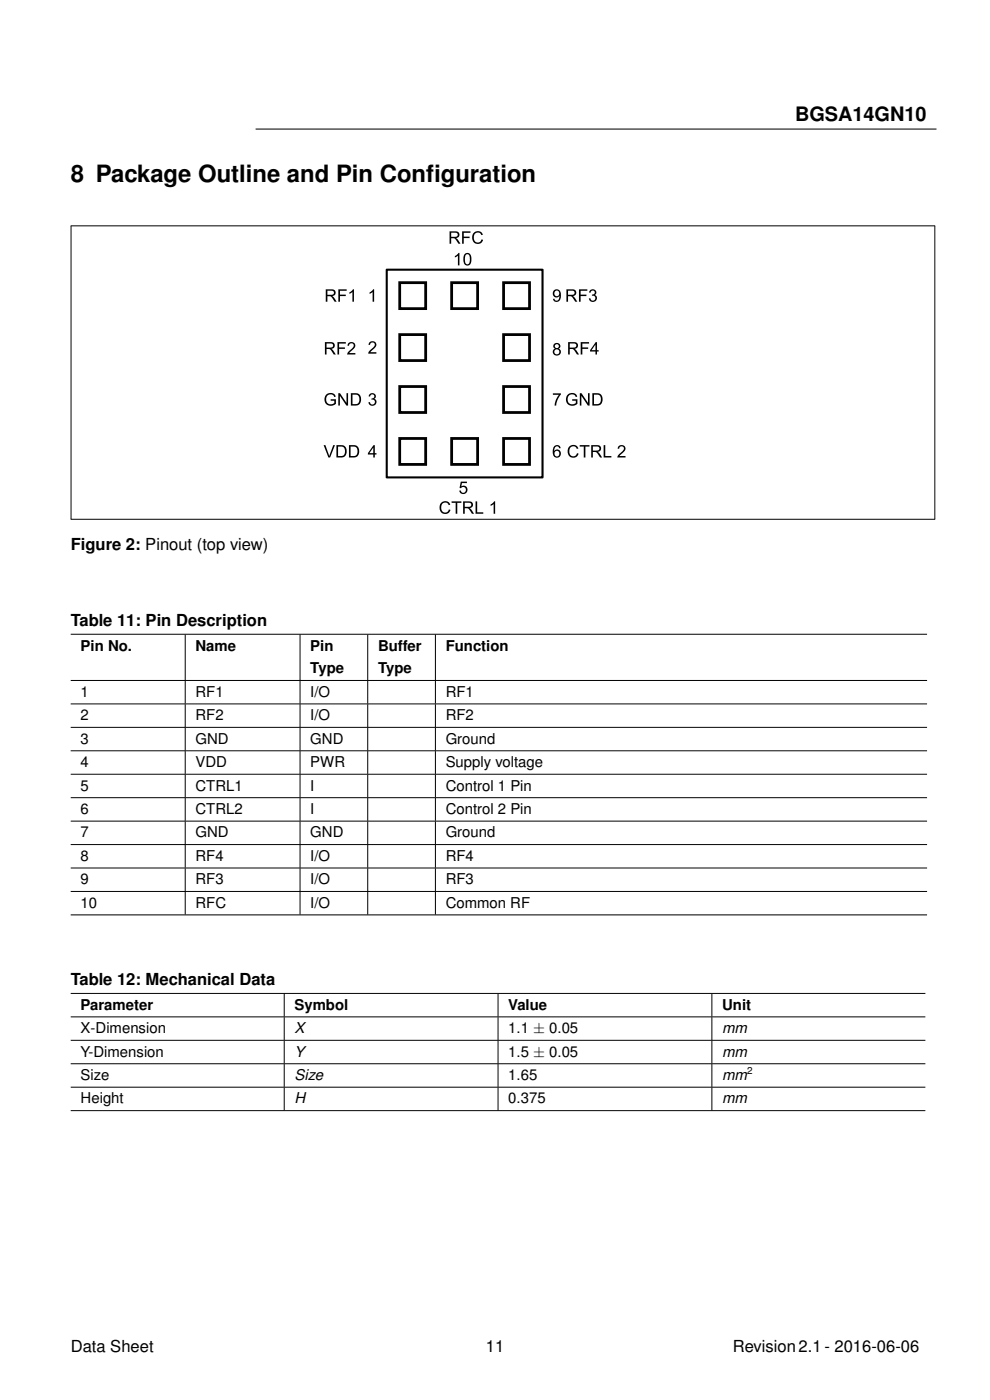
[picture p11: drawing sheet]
<svg xmlns="http://www.w3.org/2000/svg" width="210mm" height="297mm" viewBox="0 0 210 297" stroke-linecap="round" stroke-linejoin="round" font-family="sans-serif">
<path d="M54.2 27.4h144.5" fill="none" stroke="#000" stroke-width=".21"/>
<path d="M82 57.2h33.1v44.1h-33.1z" fill="none" stroke="#000" stroke-width=".44"/>
<g fill="#fff" stroke="#000" stroke-width=".59">
<path d="M84.8 60h5.5v5.5h-5.5z"/>
<path d="M95.8 60h5.5v5.5h-5.5z"/>
<path d="M106.8 60h5.5v5.5h-5.5z"/>
<path d="M84.8 71h5.5v5.5h-5.5z"/>
<path d="M106.8 71h5.5v5.5h-5.5z"/>
<path d="M84.8 82h5.5v5.5h-5.5z"/>
<path d="M106.8 82h5.5v5.5h-5.5z"/>
<path d="M84.8 93h5.5v5.5h-5.5z"/>
<path d="M95.8 93h5.5v5.5h-5.5z"/>
<path d="M106.8 93h5.5v5.5h-5.5z"/>
</g>
<g fill="#000">
<path d="M78.4 62l.8-.6h.2v2.6h-.4v-2l-.6 .3zM78.4 72.6a.86 .86 0 0 1 1.4 .2 .86 .86 0 0 1-.5 1.2l-.7 .7h1.2v.3h-1.7a2.97 2.97 0 0 1 1.3-1.5 .5 .5 0 0 0-.2-.8 .5 .5 0 0 0-.7 .5l-.3-.1zM78.4 83.6a.7 .7 0 0 1 1.1 0 .7 .7 0 0 1-.1 1 .82 .82 0 0 1 0 1.4 .82 .82 0 0 1-1.3-.7h.4a.53 .53 0 0 0 .6 .5 .53 .53 0 0 0 .4-.7 .53 .53 0 0 0-.7-.3v-.3a.45 .45 0 0 0 .6-.4 .45 .45 0 0 0-.4-.5 .45 .45 0 0 0-.5 .5h-.3zM117.3 83.4h1.7v.3a4.1 4.1 0 0 0-1 2.3h-.4l.1-.2a4 4 0 0 1 .9-2h-1.3zM97.7 102.2h1.3v.3h-1l-.1 .7a.87 .87 0 0 1 1.2 .4 .87 .87 0 0 1-.6 1.2 .87 .87 0 0 1-1.1-.7h.4a.57 .57 0 0 0 .6 .3 .57 .57 0 0 0 .5-.6 .57 .57 0 0 0-.6-.5l-.5 .3-.3-.1z"/>
<path d="M95.4 49.1h1.1a.73 .73 0 0 1 1 .6 .73 .73 0 0 1-.8 .8l1 1.2h-.5l-.3-.5a.8 .8 0 0 0-.8-.7h-.4v1.2h-.3zM95.7 49.4v.8h.8a.46 .46 0 0 0 .6-.3 .46 .46 0 0 0-.6-.5zM98 49.1h1.8v.3h-1.4v.8h1.2v.3h-1.2v1.2h-.4zM100.6 49.3a1.14 1.14 0 0 1 1.8 .5l-.3 .1a.86 .86 0 0 0-1.2-.5 .86 .86 0 0 0-.4 1.2 .81 .81 0 0 0 .7 .8 .81 .81 0 0 0 .9-.6l.4 .1a1.22 1.22 0 0 1-1.6 .8 1.22 1.22 0 0 1-.7-1.6z"/>
<path d="M96.5 54.3l.7-.6h.3v2.6h-.4v-2.1l-.6 .4zM98.7 53.8a.94 .94 0 0 1 1.1 .1 .94 .94 0 0 1 .2 1.1 .96 .96 0 0 1-.2 1 .96 .96 0 0 1-1.1 .2 2.01 2.01 0 0 1 0-2.4zM98.8 54.1a1.68 1.68 0 0 0 .2 2h.3a1.63 1.63 0 0 0 0-2.2z"/>
<path d="M68.9 72.6h1.2a.73 .73 0 0 1 .9 .6 .73 .73 0 0 1-.7 .8l.9 1.2h-.4l-.3-.5a.94 .94 0 0 0-1.2-.7v1.2h-.4zM69.3 72.9v.8h.7a.46 .46 0 0 0 .7-.3 .46 .46 0 0 0-.6-.5zM71.6 72.6h1.8v.3h-1.5v.8h1.3v.3h-1.3v1.2h-.3zM74 72.8a.86 .86 0 0 1 1.3 .2 .86 .86 0 0 1-.5 1.2l-.7 .7h1.3v.3h-1.8a2.97 2.97 0 0 1 1.3-1.5 .5 .5 0 0 0-.2-.8 .5 .5 0 0 0-.7 .5l-.3-.1z"/>
<path d="M69.1 61.4h1.2a.73 .73 0 0 1 .9 .6 .73 .73 0 0 1-.7 .8l.9 1.2h-.4l-.4-.5a.8 .8 0 0 0-.7-.7h-.5v1.2h-.3zM69.4 61.7v.8h.8a.46 .46 0 0 0 .6-.3 .46 .46 0 0 0-.5-.5zM71.8 61.4h1.7v.3h-1.4v.8h1.2v.3h-1.2v1.2h-.3zM74.1 62l.8-.6h.2v2.6h-.3v-2l-.7 .3z"/>
<path d="M117.5 61.6a.94 .94 0 0 1 1.1 0 .94 .94 0 0 1 .4 1 1 1 0 0 1-.3 1.2 1 1 0 0 1-1.2 .1l-.2-.5h.3a.55 .55 0 0 0 .7 .3 .55 .55 0 0 0 .4-.7v-.2a.83 .83 0 0 1-1.3 .1 .83 .83 0 0 1 .1-1.3zM117.5 62.2a.56 .56 0 0 0 1.1 0 .56 .56 0 0 0-1.1 0z"/>
<path d="M117.6 72.9a.7 .7 0 0 1 1 0 .7 .7 0 0 1-.1 1.1 .78 .78 0 0 1 .2 1.2 .78 .78 0 0 1-1.2 0 .78 .78 0 0 1 .3-1.2l-.4-.4zM117.7 73.4a.42 .42 0 0 0 .8 0 .42 .42 0 0 0-.8 0zM117.6 74.6a.55 .55 0 0 0 1.1 0 .55 .55 0 0 0-1.1 0z"/>
<path d="M120.1 61.4h1.2a.73 .73 0 0 1 .9 .6 .73 .73 0 0 1-.7 .8l1 1.2h-.5l-.3-.5a.8 .8 0 0 0-.8-.7h-.4v1.2h-.4zM120.5 61.7v.8h.7a.46 .46 0 0 0 .7-.3 .46 .46 0 0 0-.6-.5zM122.8 61.4h1.8v.3h-1.4v.8h1.2v.3h-1.2v1.2h-.4zM125.2 61.5a.7 .7 0 0 1 1.1 0 .7 .7 0 0 1-.2 1.1 .82 .82 0 0 1 .1 1.4 .82 .82 0 0 1-1.3-.7h.3a.53 .53 0 0 0 .7 .5 .53 .53 0 0 0 .4-.7 .53 .53 0 0 0-.8-.3l.1-.3a.45 .45 0 0 0 .6-.4 .45 .45 0 0 0-.5-.5 .45 .45 0 0 0-.4 .5l-.4-.1z"/>
<path d="M120.5 72.6h1.2a.73 .73 0 0 1 .9 .6 .73 .73 0 0 1-.7 .8l.9 1.2h-.4l-.4-.5a.8 .8 0 0 0-.7-.7h-.4v1.2h-.4zM120.9 72.9v.8h.7a.46 .46 0 0 0 .6-.3 .46 .46 0 0 0-.5-.5zM123.2 72.6h1.8v.3h-1.5v.8h1.3v.3h-1.3v1.2h-.3zM126.4 72.6h.2v1.7h.4v.3h-.4v.6h-.3v-.6h-1.1v-.3zM126.3 73.1l-.8 1.2h.8z"/>
<path d="M68.6 94.4h.4l.8 2.4 .9-2.4h.4l-1.1 2.7h-.3zM71.4 94.4h.9a1.32 1.32 0 0 1 1.2 1.3 1.32 1.32 0 0 1-1.2 1.4h-.9zM71.7 94.7v2h.6a1.01 1.01 0 0 0 .9-1 1.01 1.01 0 0 0-.9-1zM74 94.4h.9a1.32 1.32 0 0 1 1.3 1.3 1.32 1.32 0 0 1-1.2 1.4h-1zM74.4 94.7v2h.5a1.01 1.01 0 0 0 .9-1 1.01 1.01 0 0 0-.9-1z"/>
<path d="M69.3 83.7a1.2 1.2 0 0 1 1.9 .4l-.3 .1a.95 .95 0 0 0-1.3-.4 .95 .95 0 0 0-.4 1.3 1.04 1.04 0 0 0 1.7 .4v-.5h-.8v-.3h1.2v1a1.42 1.42 0 0 1-2.1 0 1.42 1.42 0 0 1 .1-2zM71.8 83.4h.3l1.4 2.1v-2.1h.3v2.6h-.3l-1.4-2v2h-.3zM74.4 83.4h.9a1.32 1.32 0 0 1 1.3 1.3 1.32 1.32 0 0 1-1.2 1.3h-1zM74.8 83.7v2h.5a1.01 1.01 0 0 0 .9-1 1.01 1.01 0 0 0-.9-1z"/>
<path d="M79.2 94.4h.3v1.7h.4v.3h-.4v.7h-.3v-.7h-1.2v-.3zM79.2 94.9l-.8 1.2h.8z"/>
<path d="M117.5 94.7a.79 .79 0 0 1 .8-.3 .79 .79 0 0 1 .6 .7h-.3a.55 .55 0 0 0-.7-.4 .55 .55 0 0 0-.3 .8v.2a.83 .83 0 0 1 1.3 .2 .83 .83 0 0 1-.7 1.2 1.42 1.42 0 0 1-.8-2.2zM117.6 96.3a.56 .56 0 0 0 1.1 0 .56 .56 0 0 0-1.1 0z"/>
<path d="M120.5 83.7a1.2 1.2 0 0 1 1.9 .4l-.3 .1a.95 .95 0 0 0-1.3-.4 .95 .95 0 0 0-.3 1.3 1.04 1.04 0 0 0 1.6 .4v-.5h-.7v-.3h1.1v1a1.42 1.42 0 0 1-2.1 0 1.42 1.42 0 0 1 .1-2zM123 83.4h.3l1.4 2.1v-2.1h.4v2.6h-.4l-1.4-2v2h-.3zM125.6 83.4h1a1.32 1.32 0 0 1 1.2 1.3 1.32 1.32 0 0 1-1.2 1.3h-1zM126 83.7v2h.6a1.01 1.01 0 0 0 .9-1 1.01 1.01 0 0 0-1-1z"/>
<path d="M120.8 94.7a1.14 1.14 0 0 1 1.9 .4l-.4 .1a.86 .86 0 0 0-1.1-.4 .86 .86 0 0 0-.4 1.1 .81 .81 0 0 0 .7 .9 .81 .81 0 0 0 .9-.7l.3 .1a1.22 1.22 0 0 1-1.5 .8 1.22 1.22 0 0 1-.8-1.5zM123 94.4h2v.3h-.8v2.4h-.4v-2.4h-.8zM125.4 94.4h1.2a.73 .73 0 0 1 .9 .6 .73 .73 0 0 1-.7 .9l.9 1.2h-.4l-.4-.6a.81 .81 0 0 0-.7-.6h-.4v1.2h-.4zM125.8 94.7v.9h.7a.46 .46 0 0 0 .6-.4 .46 .46 0 0 0-.5-.5zM128 94.4h.4v2.3h1.3v.4h-1.7zM131.3 94.6a.86 .86 0 0 1 1.3 .2 .86 .86 0 0 1-.5 1.3l-.7 .6h1.3v.4h-1.8a2.97 2.97 0 0 1 1.3-1.6 .5 .5 0 0 0-.2-.8 .5 .5 0 0 0-.7 .5h-.3z"/>
<path d="M93.7 106.6a1.14 1.14 0 0 1 1.8 .5l-.3 .1a.86 .86 0 0 0-1.2-.5 .86 .86 0 0 0-.4 1.2 .81 .81 0 0 0 .7 .8 .81 .81 0 0 0 .9-.6l.4 .1a1.22 1.22 0 0 1-1.6 .8 1.22 1.22 0 0 1-.8-1.6zM95.8 106.4h2.1v.3h-.9v2.3h-.3v-2.3h-.9zM98.2 106.4h1.2a.73 .73 0 0 1 .9 .6 .73 .73 0 0 1-.7 .8l1 1.2h-.5l-.3-.6a.81 .81 0 0 0-.8-.6h-.4v1.2h-.4zM98.6 106.7v.8h.7a.46 .46 0 0 0 .7-.4 .46 .46 0 0 0-.6-.4zM100.9 106.4h.3v2.3h1.3v.3h-1.6zM104.1 107l.7-.6h.2v2.6h-.3v-2.1l-.6 .4z"/>
</g>
<path d="M15 47.9h183.4M15.1 47.9v62.3M198.3 47.9v62.3M15 110.2h183.4" fill="none" stroke="#000" stroke-width=".21"/>
<path d="M15 134.5h181.6v59.7h-181.6z" fill="#fff"/>
<g fill="none" stroke="#000" stroke-width=".21">
<path d="M15 134.6h181.6M39.3 134.6v9.7M63.6 134.6v9.7M78 134.6v9.7M92.4 134.6v9.7M15 144.4h181.6M15 149.3h181.6M15 154.3h181.6M15 159.3h181.6M39.3 144.4v4.9M39.3 149.4v4.8M39.3 154.4v4.8"/>
<path d="M39.3 159.3v4.9M63.6 144.4v4.9M63.6 149.4v4.8M63.6 154.4v4.8M63.6 159.3v4.9M78 144.4v4.9M78 149.4v4.8M78 154.4v4.8M78 159.3v4.9M92.4 144.4v4.9M92.4 149.4v4.8M92.4 154.4v4.8"/>
<path d="M92.4 159.3v4.9M15 164.2h181.6M15 169.2h181.6M15 174.2h181.6M15 179.2h181.6M39.3 164.3v4.9M39.3 169.3v4.8M39.3 174.3v4.8M39.3 179.2v4.9M63.6 164.3v4.9M63.6 169.3v4.8M63.6 174.3v4.8"/>
<path d="M63.6 179.2v4.9M78 164.3v4.9M78 169.3v4.8M78 174.3v4.8M78 179.2v4.9M92.4 164.3v4.9M92.4 169.3v4.8M92.4 174.3v4.8M92.4 179.2v4.9M15 184.1h181.6M15 189.1h181.6M15 194.1h181.6"/>
<path d="M39.3 184.2v4.8M39.3 189.2v4.8M63.6 184.2v4.8M63.6 189.2v4.8M78 184.2v4.8M78 189.2v4.8M92.4 184.2v4.8M92.4 189.2v4.8"/>
</g>
<path d="M15 210.7h181.3v25h-181.3z" fill="#fff"/>
<g fill="none" stroke="#000" stroke-width=".21">
<path d="M15 210.7h181.3M15 215.7h181.3M60.3 210.8v4.9M60.3 215.8v4.8M105.6 210.8v4.9M105.6 215.8v4.8M151 210.8v4.9M151 215.8v4.8M15 220.7h181.3M15 225.7h181.3M15 230.6h181.3M15 235.6h181.3"/>
<path d="M60.3 220.8v4.8M60.3 225.7v4.9M60.3 230.7v4.8M105.6 220.8v4.8M105.6 225.7v4.9M105.6 230.7v4.8M151 220.8v4.8M151 225.7v4.9M151 230.7v4.8"/>
</g>
<g font-size="5.1">
<text x="15" y="38.7">8 Package Outline and Pin Conf</text>
<text x="90.4" y="38.7">iguration</text>
</g>
<text font-size="4.2" x="168.7" y="25.7">BGSA14GN10</text>
<g font-size="3.5">
<text x="15" y="116.7">Figure 2: Pinout (top view)</text>
<text x="15" y="132.9">Table 11: Pin Description</text>
<text x="15" y="209.1">Table 12: Mechanical Data</text>
<text x="15" y="286.8">Data Sheet</text>
<text x="103" y="286.8">11</text>
<text x="155.5" y="286.8">Revision2.1- 2016-06-06</text>
</g>
<g font-size="3.2">
<text x="17.1" y="138">Pin No.</text>
<text x="41.5" y="138">Name</text>
<text x="65.8" y="138">Pin</text>
<text x="65.8" y="142.8">Type</text>
<text x="80.2" y="138">Buffer</text>
<text x="80.2" y="142.8">Type</text>
<text x="94.5" y="138">Function</text>
<text x="17.1" y="147.8">1</text>
<text x="41.5" y="147.8">RF1</text>
<text x="65.8" y="147.8">I/O</text>
<text x="94.5" y="147.8">RF1</text>
<text x="17.1" y="152.8">2</text>
<text x="41.5" y="152.8">RF2</text>
<text x="65.8" y="152.8">I/O</text>
<text x="94.5" y="152.8">RF2</text>
<text x="17.1" y="157.8">3</text>
<text x="41.5" y="157.8">GND</text>
<text x="65.8" y="157.8">GND</text>
<text x="94.5" y="157.8">Ground</text>
<text x="17.1" y="162.7">4</text>
<text x="17.1" y="167.7">5</text>
<text x="41.5" y="162.7">VDD</text>
<text x="41.5" y="167.7">CTRL1</text>
<text x="65.8" y="162.7">PWR</text>
<text x="65.8" y="167.7">I</text>
<text x="94.5" y="162.7">Supply voltage</text>
<text x="94.5" y="167.7">Control 1 Pin</text>
<text x="17.1" y="172.7">6</text>
<text x="41.5" y="172.7">CTRL2</text>
<text x="65.8" y="172.7">I</text>
<text x="94.5" y="172.7">Control 2 Pin</text>
<text x="17.1" y="177.6">7</text>
<text x="41.5" y="177.6">GND</text>
<text x="65.8" y="177.6">GND</text>
<text x="94.5" y="177.6">Ground</text>
<text x="17.1" y="182.6">8</text>
<text x="41.5" y="182.6">RF4</text>
<text x="65.8" y="182.6">I/O</text>
<text x="94.5" y="182.6">RF4</text>
<text x="17.1" y="187.6">9</text>
<text x="41.5" y="187.6">RF3</text>
<text x="65.8" y="187.6">I/O</text>
<text x="94.5" y="187.6">RF3</text>
<text x="17.1" y="192.6">10</text>
<text x="41.5" y="192.6">RFC</text>
<text x="65.8" y="192.6">I/O</text>
<text x="94.5" y="192.6">Common RF</text>
<text x="17.1" y="214.2">Parameter</text>
<text x="62.5" y="214.2">Symbol</text>
<text x="107.8" y="214.2">Value</text>
<text x="153.2" y="214.2">Unit</text>
<text x="17.1" y="219.2">X-Dimension</text>
<text x="62.5" y="219.2">X</text>
<text x="107.8" y="219.2">1.1 ± 0.05</text>
<text x="153.2" y="219.2">mm</text>
<text x="17.1" y="224.1">Y-Dimension</text>
<text x="62.5" y="224.1">Y</text>
<text x="107.8" y="224.1">1.5 ± 0.05</text>
<text x="153.2" y="224.1">mm</text>
<text x="17.1" y="229.1">Size</text>
<text x="62.5" y="229.1">Size</text>
<text x="107.8" y="229.1">1.65</text>
<text x="153.2" y="229.1">mm</text>
<text x="17.1" y="234.1">Height</text>
<text x="62.5" y="234.1">H</text>
<text x="107.8" y="234.1">0.375</text>
<text x="153.2" y="234.1">mm</text>
</g>
<text font-size="2.1" x="158.5" y="227.8">2</text>
</svg>
